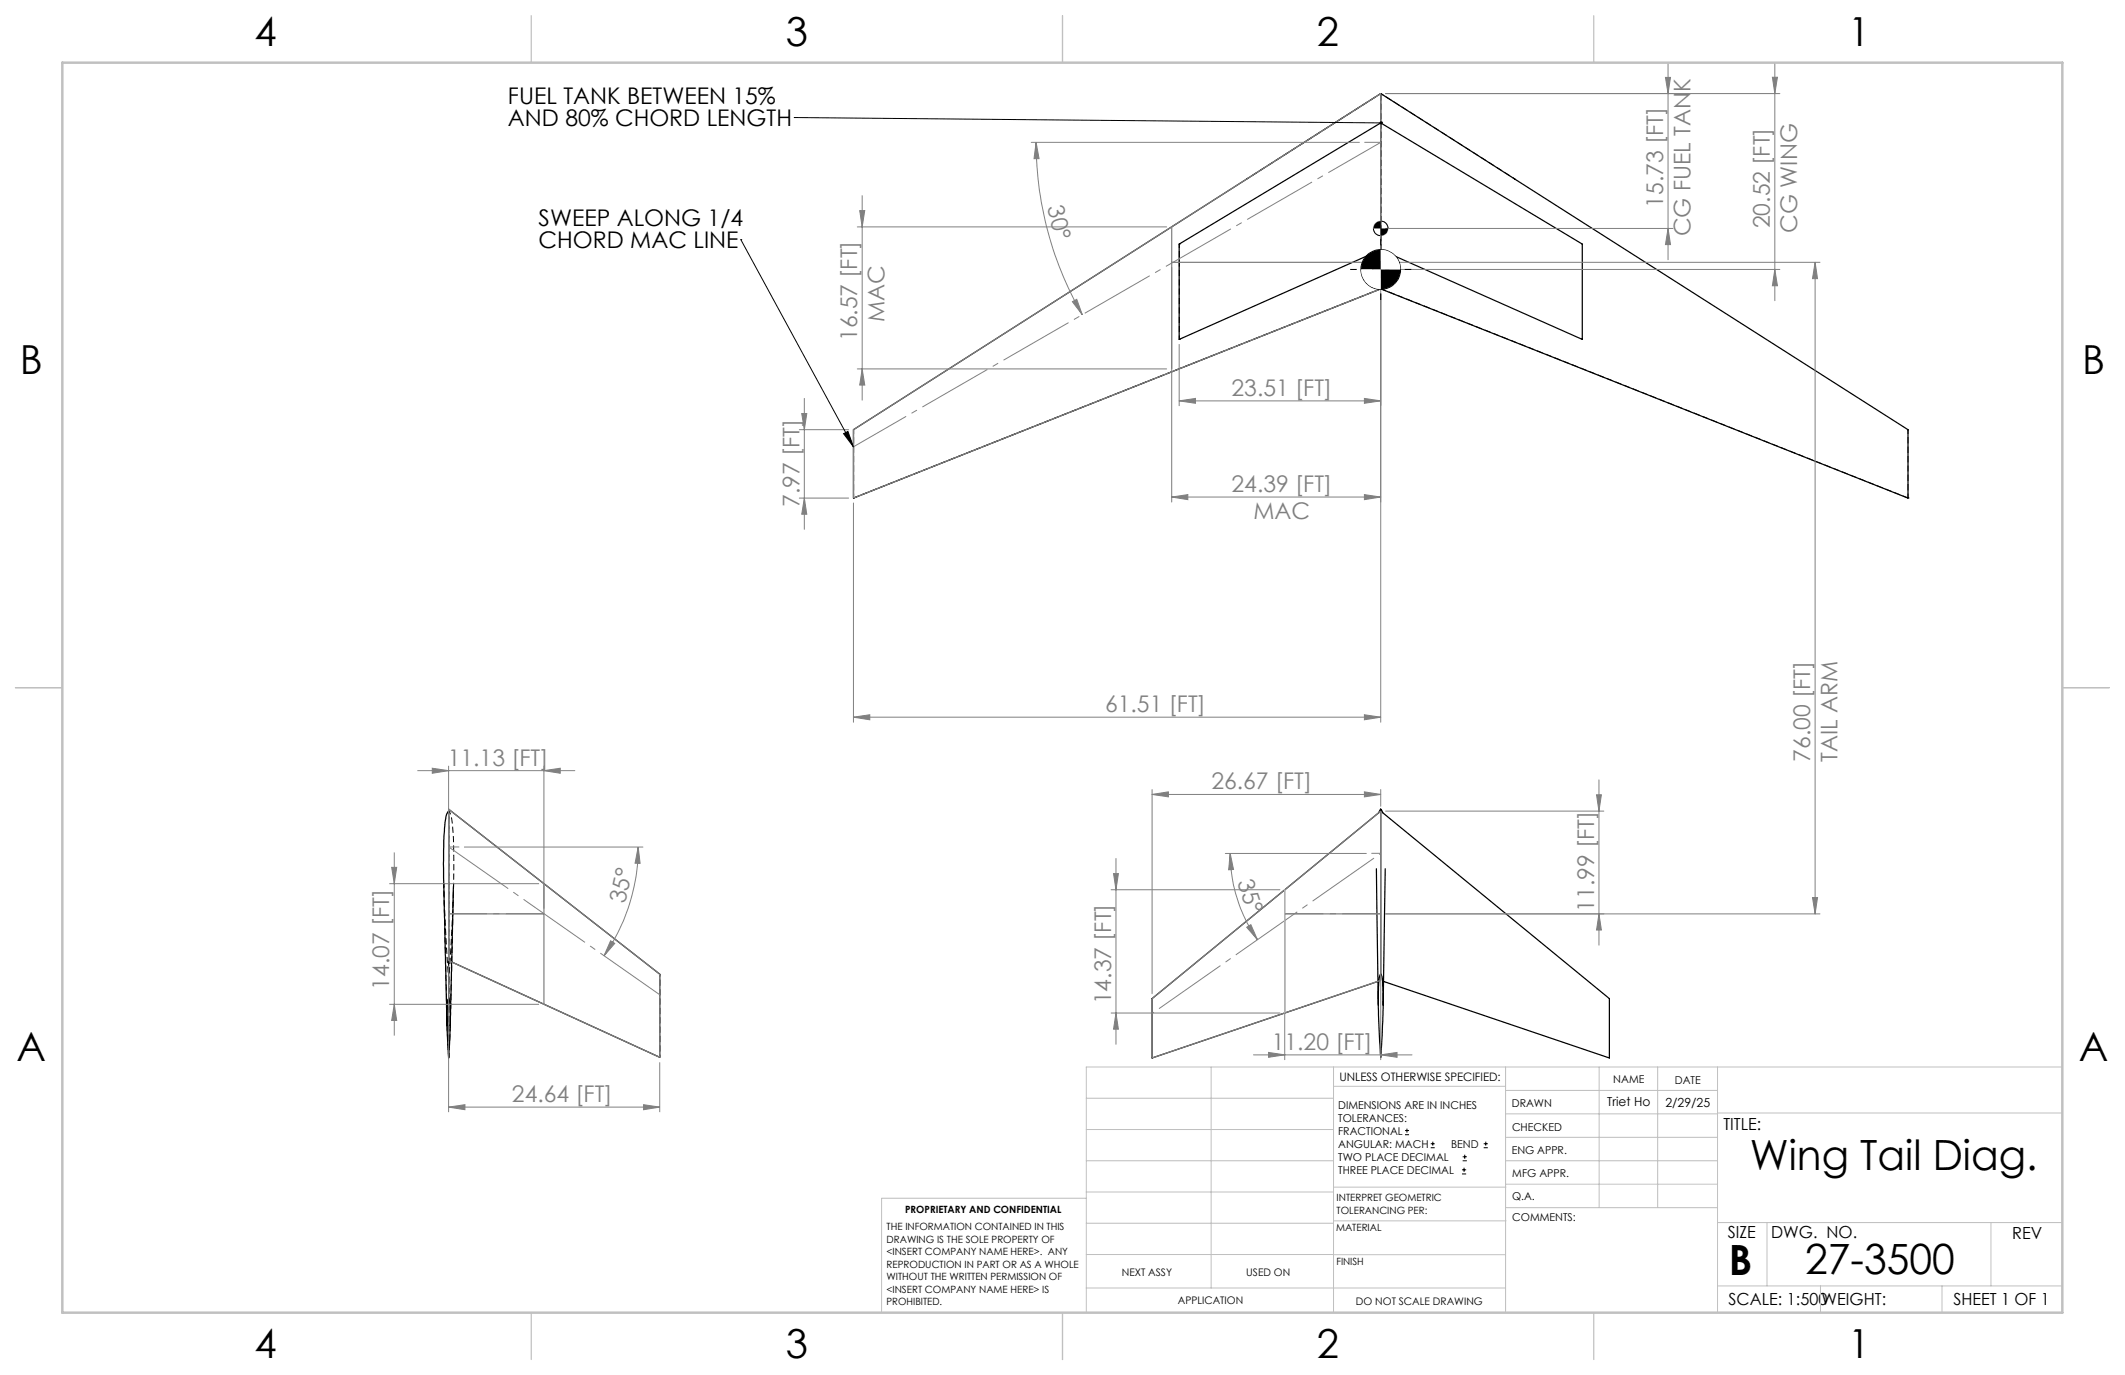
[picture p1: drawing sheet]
<svg xmlns="http://www.w3.org/2000/svg" width="432mm" height="279mm" viewBox="0 0 432 279" stroke-linecap="round" stroke-linejoin="round" font-family="sans-serif">
<path d="M239.6 49.6h.1M280.6 58.7h.1M239.6 69h.1M173.5 101.2h.1M387.7 101.2h.1" fill="none" stroke="#000" stroke-width=".2" stroke-dasharray="1.3 .6"/>
<path d="M239.6 69v-19.4M90.2 179.5l.6 28.9M91.2 199.2l.5-8.1a164.4 164.4 0 0 0 .2-23.7v-.5a3.6 3.6 0 0 0-.7-2.1M91.2 195.2v-30.8M91.5 208.4l.7-28.9" fill="none" stroke="#000" stroke-width=".2" stroke-dasharray="1.3 .6" stroke-dashoffset=".5" stroke-linecap="butt"/>
<path d="M280.6 19l-27.3 17.4M280.6 19l27.3 17.4M134.1 197.9v16.9" fill="none" stroke="#000" stroke-width=".2" stroke-dasharray="1.3 .6" stroke-dashoffset=".7" stroke-linecap="butt"/>
<path d="M280.6 50.7v-25.7" fill="none" stroke="#000" stroke-width=".2" stroke-dasharray="1.3 .6" stroke-dashoffset=".1" stroke-linecap="butt"/>
<path d="M92.2 180.1v-.6" fill="none" stroke="#000" stroke-width=".2" stroke-dasharray="1.3 .6" stroke-linecap="butt"/>
<path d="M173.5 101.2v-13.9M387.7 101.2v-13.9M91.2 199.2v15.8" fill="none" stroke="#000" stroke-width=".2" stroke-dasharray="1.3 .6" stroke-dashoffset=".4" stroke-linecap="butt"/>
<path d="M280.6 19v39.7" fill="none" stroke="#000" stroke-width=".2" stroke-dasharray="1.3 .6" stroke-dashoffset="-.2" stroke-linecap="butt"/>
<path d="M280.6 58.7l107.1 42.5M280.6 58.7l-107.1 42.5" fill="none" stroke="#000" stroke-width=".2" stroke-dasharray="1.3 .6" stroke-dashoffset=".2" stroke-linecap="butt"/>
<g fill="none" stroke="#000" stroke-width=".25">
<path d="M280.6 19l-107.2 68.3v13.9l107.2-42.5M280.6 19l107.1 68.3v13.9l-107.1-42.5M280.6 19v6M280.6 25v25.8M280.6 25l-41 24.6v19.4l41-18.2M280.6 25l40.9 24.6v19.4l-40.9-18.2M280.6 50.8v7.9M91.2 165.1v-.7l42.9 33.5v16.9l-42.3-19.3M279.7 176.5l.4 27.8M280.6 164.4l-.4 .7-46.1 37.8v12.1l45.9-15.6M280.6 164.4l.4 .7 46 37.8v12.1l-45.9-15.6M280.6 164.4v33.5"/>
<path d="M281.5 176.5l-.4 27.8M92.1 180.1l-.6 28.3M280.5 197.9l.3 .7 .3 2.8-.1 6-.4 7.4-.5-10v-4.9l.2-1.3zM91.2 202.9v-38.1a5.3 5.3 0 0 0-.9 3.3l-.2 7.4 .7 32.9M91.2 202.9v.1a7.1 7.1 0 0 1 .3 3.3l-.3 8.7-.1-1a57.3 57.3 0 0 1-.2-10.6z"/>
</g>
<path d="M90.2 179.5l.3 9.6 .7 10.1M91.8 195.5l-.6-.3M91.2 215l-.4-8.8 .1-2.4 .3-.9M91.2 202.9a5.7 5.7 0 0 1 .3 3.1l-.3 9" fill="none" stroke="#000" stroke-width=".2" stroke-dasharray="1.3 .6" stroke-dashoffset=".3" stroke-linecap="butt"/>
<path d="M91.2 202.9v-38.1" fill="none" stroke="#000" stroke-width=".2" stroke-dasharray="1.3 .6" stroke-dashoffset=".6" stroke-linecap="butt"/>
<path d="M91.2 165.1v30.1" fill="none" stroke="#000" stroke-width=".2" stroke-dasharray="1.3 .6" stroke-dashoffset="-.1" stroke-linecap="butt"/>
<g fill="none" stroke="#000" stroke-width=".2">
<path d="M161.4 23.9h.1M161.4 23.9l119.3 1.1M150.5 48.7h.1M150.5 48.7l22.9 42.1M278.9 54.8l.1 .5a1.64 1.64 0 0 0 1.6 1.1M279.1 46.4a1.5 1.5 0 0 0 1.5 1.5M280.6 44.9a1.44 1.44 0 0 1 1.4 1.5M280.6 53.1a1.63 1.63 0 0 1 1.6 1.7M171.4 88.1l.9-.4 1.1 3.1zM285.5 230.6h.8M285.5 229.7h.8M285.9 229.3v.9"/>
<path d="M290.7 233.2h.8M290.7 232.4h.8M291.1 232v.8M297.1 238.5h.8M297.1 237.7h.8M297.2 235.9h.9M297.2 235.1h.9M297.5 237.3v.8M297.6 234.6v.9M301.5 233.2h.8M301.5 232.4h.8M301.9 232v.8"/>
</g>
<g fill="none" stroke="#808080" stroke-width=".2">
<path d="M281.6 19h80.1M338.4 15.7h1l-.5 3.3zM338.9 12.7v40.1M360.2 15.7h1l-.6 3.3zM360.6 12.7v48.4M175.2 39.8v41.5M209.5 28.9h66.7M210.5 28.9l.6 3.3h-1zM210.5 28.9a70.4 70.4 0 0 0 9.4 35.1M174.2 46.1h62.9M174.7 42.8h1l-.5 3.3zM238.1 54.3v47.7"/>
<path d="M280.6 54.3v92.5M281.6 46.4h58.3M281.6 53.3h88.2M281.6 54.8h80.1M338.9 46.4l.5 3.3h-1zM360.6 54.8l.6 3.3h-1zM368.8 53.3v132.4M368.8 53.3l.5 3.3h-1zM174.2 75h62.9M175.2 75l.5 3.2h-1zM217.9 61.3l.9-.5 1.1 3.2zM239.6 70v12.4"/>
<path d="M162.4 87.3h10M162.9 84h1l-.5 3.3zM163.4 81v26.6M239.6 81.5l3.3-.5v1zM239.6 81.5h41M277.2 81l3.4 .5-3.4 .5zM162.4 101.2h10M163.4 101.2l.5 3.3h-1zM173.4 102.2v44.6M238.1 101l3.3-.5v1zM238.1 101h42.5M277.2 100.5l3.4 .5-3.4 .5z"/>
<path d="M84.8 156.6h32.1M87.8 156.1l3.4 .5-3.4 .5zM91.2 155.6v29.1M110.5 156.6l3.3-.5v1zM110.5 155.6v29.1M173.4 145.7l3.3-.5v1.1zM173.4 145.7h107.2M277.2 145.2l3.4 .5-3.4 .6zM324.9 158.5v33.6M79.1 179.6h30.4M79.6 176.2h1l-.5 3.4zM80.1 173.2v37.2"/>
<path d="M94.3 172.1h36.4M129.7 172.1l.4 3.3h-1.1zM129.7 172.1a38.5 38.5 0 0 1-7 22.1M226.3 177.5h1l-.5 3.3zM226.8 174.4v37.8M234.1 161.4l3.3-.5v1zM234.1 160.4v41.5M234.1 161.4h46.5M249 173.4h28.6M250 173.4l.6 3.3h-.9zM250 173.4a30.8 30.8 0 0 0 5.5 17.6M277.2 160.9l3.4 .5-3.4 .5z"/>
<path d="M280.6 160.4v3.4M281.6 164.8h44.3M324.4 161.5h1l-.5 3.3zM91.2 196.2v29.8M124.1 191.2l.8 .5-2.2 2.5zM225.8 180.8h34.3M253.3 188.4l.9-.5 1.3 3.1zM261.1 186.7v28.6M280.6 186.7v28.6M281.6 185.7h88.2M324.9 185.7l.5 3.3h-1zM368.3 182.4h1l-.5 3.3z"/>
<path d="M79.1 204.1h30.4M80.1 204.1l.5 3.3h-1zM134.1 215.9v10.1M225.8 205.8h34.3M226.8 205.8l.5 3.3h-1zM254.7 214.3h32.2M257.8 213.9l3.3 .4-3.3 .5zM280.6 214.3l3.3-.4v.9zM91.2 225l3.3-.5v1zM91.2 225h42.9M130.8 224.5l3.3 .5-3.3 .5z"/>
</g>
<g fill="none" stroke="#c0c0c0" stroke-width=".2">
<path d="M261.1 180.8v25M246.1 216.8v44.9M271 216.8v49.9M305.9 216.8v49.9M324.9 216.8v28.6M336.8 216.8v28.6M349 216.8v49.9M419.1 216.8h-198.4v49.9M220.7 235.9h50.3M220.7 229.5h50.3M220.7 223.2h50.3M271 220.7h34.9"/>
<path d="M305.9 231.1h43.1M305.9 226.3h43.1M305.9 221.6h43.1M305.9 235.9h43.1M349 226.2h70.1M220.7 248.6h50.3M220.7 242.2h50.3M220.7 254.9h50.3M220.7 243.5h-41.6v23.2M271 255h34.9M271 248.1h35M271 241.2h35"/>
<path d="M305.9 240.6h43.1M306 245.4h43M349 248.4h70.1M359.1 248.4v12.9M404.6 248.4v12.9M220.7 261.7h85.2M349 261.3h70.1M369.9 261.3v5.4M394.6 261.3v5.4"/>
<circle cx="280.6" cy="46.4" r="1.49"/>
<circle cx="280.6" cy="54.7" r="1.65"/>
</g>
<path d="M238.1 46.1v28.9M238.1 53.3h42.5M173.4 87.3l107.2-68.3v39.7l-107.2 42.5zM91.2 164.4l42.9 33.5v16.9l-42.9-19.6zM110.5 179.6v24.5M91.2 185.7h19.3M261.1 180.8v25M261.1 185.7h19.5M234.1 202.9l46.5-38.1v34.4l-46.5 15.8z" fill="none" stroke="#808080" stroke-width=".25"/>
<path d="M280.6 173.4l-46.5 32.5" fill="none" stroke="#808080" stroke-width=".2" stroke-dasharray="15.2 1.3 1.3 1.3" stroke-dashoffset="-1.7" stroke-linecap="butt"/>
<path d="M280.6 28.9h-3.4M91.2 172.1h2.1M280.6 173.4h-1.9" fill="none" stroke="#808080" stroke-width=".2" stroke-dasharray="15.2 1.3 1.3 1.3" stroke-linecap="butt"/>
<path d="M261.1 185.7h19.5" fill="none" stroke="#808080" stroke-width=".2" stroke-dasharray="15.2 1.3 1.3 1.3" stroke-dashoffset="7.4" stroke-linecap="butt"/>
<path d="M280.6 28.9l-107.1 61.9" fill="none" stroke="#808080" stroke-width=".2" stroke-dasharray="15.2 1.3 1.3 1.3" stroke-dashoffset="2.9" stroke-linecap="butt"/>
<path d="M134.1 202.1l-42.9-30" fill="none" stroke="#808080" stroke-width=".2" stroke-dasharray="15.2 1.3 1.3 1.3" stroke-dashoffset=".5" stroke-linecap="butt"/>
<path d="M110.6 185.7h-19.4" fill="none" stroke="#808080" stroke-width=".2" stroke-dasharray="15.2 1.3 1.3 1.3" stroke-dashoffset="7.5" stroke-linecap="butt"/>
<path d="M108 3.2v9.5M215.9 3.2v9.5M323.8 3.2v9.5M3.1 139.7h9.6M419.1 139.7h9.5M108 266.7v9.6M215.9 266.7v9.6M323.8 266.7v9.6" fill="none" stroke="#c0c0c0" stroke-width=".25"/>
<path d="M12.7 12.7h406.4v254h-406.4z" fill="none" stroke="#c0c0c0" stroke-width=".5"/>
<g fill="#808080">
<path d="M257.8 213.9l3.3 .4-3.3 .5zM280.6 214.3l3.3-.4v.9zM238.1 101l3.3-.5v1zM277.2 100.5l3.4 .5-3.4 .5z"/>
<path d="M277.2 145.2l3.4 .5-3.4 .6zM173.4 145.7l3.3-.5v1.1zM277.2 160.9l3.4 .5-3.4 .5zM234.1 161.4l3.3-.5v1zM277.2 81l3.4 .5-3.4 .5zM239.6 81.5l3.3-.5v1z"/>
<path d="M338.9 46.4l.5 3.3h-1zM338.4 15.7h1l-.5 3.3z"/>
<path d="M368.3 182.4h1l-.5 3.3zM368.8 53.3l.5 3.3h-1z"/>
<path d="M162.9 84h1l-.5 3.3zM163.4 101.2l.5 3.3h-1z"/>
<path d="M174.7 42.8h1l-.5 3.3zM175.2 75l.5 3.2h-1zM226.3 177.5h1l-.5 3.3zM226.8 205.8l.5 3.3h-1zM324.4 161.5h1l-.5 3.3zM324.9 185.7l.5 3.3h-1z"/>
<path d="M360.6 54.8l.6 3.3h-1zM360.2 15.7h1l-.6 3.3z"/>
<path d="M210.5 28.9l.6 3.3h-1zM217.9 61.3l.9-.5 1.1 3.2z"/>
<path d="M250 173.4l.6 3.3h-.9zM253.3 188.4l.9-.5 1.3 3.1z"/>
<path d="M110.5 156.6l3.3-.5v1zM87.8 156.1l3.4 .5-3.4 .5z"/>
<path d="M130.8 224.5l3.3 .5-3.3 .5zM91.2 225l3.3-.5v1z"/>
<path d="M124.1 191.2l.8 .5-2.2 2.5zM129.7 172.1l.4 3.3h-1.1z"/>
<path d="M80.1 204.1l.5 3.3h-1zM79.6 176.2h1l-.5 3.4z"/>
</g>
<g fill="#000">
<path d="M280.6 54.8v4a4 4 0 0 0 4-4zM278 51.7l-.5 .4a4.1 4.1 0 0 0-.9 2.7h4v-4a4 4 0 0 0-2.6 .9z"/>
<path d="M171.4 88.1l.9-.4 1.1 3.1zM280.5 24.7a.34 .34 0 0 0 0 .6 .34 .34 0 0 0 .5-.3h-.3h.3l-.3-.4zM279.6 45.3l-.3 .4-.2 .7h1.5v-1.5l-.6 .1zM280.6 46.4v1.5a1.5 1.5 0 0 0 1.4-1.5zM279.4 53.6l-.3 .4-.2 .8h1.7v-1.7l-.6 .1zM280.6 54.8v1.6h.1a1.71 1.71 0 0 0 1.5-1.6z"/>
</g>
<g fill="none" stroke="#000" stroke-width=".2">
<path d="M274.4 54.8h1.3M280.6 48.5v1.4M280.6 59.7v1.3M285.4 54.8h1.4"/>
<circle cx="280.6" cy="54.8" r="4"/>
</g>
<path d="M280.6 50.8v4h4a4 4 0 0 0-4-4zM276.6 54.8a4 4 0 0 0 4 4v-4z" fill="#fff"/>
<g font-size="8.5">
<text x="355.6" y="237.7">Wing Tail Diag.</text>
<text x="351.3" y="259">B</text>
<text x="366.8" y="258.9">27-3500</text>
</g>
<g font-size="8.1">
<text x="51.7" y="9.3">4</text>
<text x="159.7" y="9.3">3</text>
<text x="267.6" y="9.3">2</text>
<text x="375.6" y="9.3">1</text>
<text x="4" y="76">B</text>
<text x="423.1" y="76">B</text>
<text x="3.3" y="215.7">A</text>
<text x="422.4" y="215.7">A</text>
<text x="51.7" y="276">4</text>
<text x="159.7" y="276">3</text>
<text x="267.6" y="276">2</text>
<text x="375.6" y="276">1</text>
</g>
<g font-size="4.7">
<text x="103.2" y="21.1">FUEL TANK BETWEEN 15%</text>
<text x="103.2" y="25.6">AND 80% CHORD LENGTH</text>
<text x="109.5" y="45.9">SWEEP ALONG 1/4</text>
<text x="109.5" y="50.4">CHORD MAC LINE</text>
</g>
<g font-size="4.7" fill="#808080">
<text x="212.8" y="42.1" transform="rotate(76 212.8 42.1)">30°</text>
<text x="337.9" y="42.2" transform="rotate(-90 337.9 42.2)">15.73 [FT]</text>
<text x="359.6" y="46.4" transform="rotate(-90 359.6 46.4)">20.52 [FT]</text>
<text x="365.2" y="47.3" transform="rotate(-90 365.2 47.3)">CG WING</text>
<text x="343.5" y="48.1" transform="rotate(-90 343.5 48.1)">CG FUEL TANK</text>
<text x="179.7" y="65.5" transform="rotate(-90 179.7 65.5)">MAC</text>
<text x="174.2" y="69.3" transform="rotate(-90 174.2 69.3)">16.57 [FT]</text>
<text x="250.3" y="80.4">23.51 [FT]</text>
<text x="250.3" y="100">24.39 [FT]</text>
<text x="162.4" y="103" transform="rotate(-90 162.4 103)">7.97 [FT]</text>
<text x="254.7" y="105.5">MAC</text>
<text x="224.6" y="144.7">61.51 [FT]</text>
<text x="91" y="155.6">11.13 [FT]</text>
<text x="367.8" y="154.8" transform="rotate(-90 367.8 154.8)">76.00 [FT]</text>
<text x="373.4" y="154.8" transform="rotate(-90 373.4 154.8)">TAIL ARM</text>
<text x="246.2" y="160.4">26.67 [FT]</text>
<text x="251.4" y="179.2" transform="rotate(72 251.4 179.2)">35°</text>
<text x="127" y="183.7" transform="rotate(-77 127 183.7)">35°</text>
<text x="323.9" y="185.2" transform="rotate(-90 323.9 185.2)">11.99 [FT]</text>
<text x="79.1" y="201.1" transform="rotate(-90 79.1 201.1)">14.07 [FT]</text>
<text x="225.8" y="204.1" transform="rotate(-90 225.8 204.1)">14.37 [FT]</text>
<text x="258.4" y="213.3">11.20 [FT]</text>
<text x="104" y="223.9">24.64 [FT]</text>
</g>
<g font-size="3.4">
<text x="350.2" y="229.5">TITLE:</text>
<text x="351.1" y="251.6">SIZE</text>
<text x="359.9" y="251.6">DWG. NO.</text>
<text x="408.9" y="251.7">REV</text>
<text x="351.2" y="265.2">SCALE: 1:500WEIGHT:</text>
<text x="396.9" y="265.2">SHEET 1 OF 1</text>
</g>
<g font-size="2.5">
<text x="326.6" y="224.8">Triet Ho</text>
<text x="338.4" y="224.9">2/29/25</text>
</g>
<text font-size="2.4" x="272.2" y="219.7">UNLESS OTHERWISE SPECIFIED:</text>
<g font-size="2.2">
<text x="327.8" y="220.1">NAME</text>
<text x="340.3" y="220.2">DATE</text>
<text x="271.9" y="225.3">DIMENSIONS ARE IN INCHES</text>
<text x="271.9" y="227.9">TOLERANCES:</text>
<text x="307.2" y="224.9">DRAWN</text>
<text x="271.9" y="230.6">FRACTIONAL</text>
<text x="271.9" y="233.2">ANGULAR: MACH</text>
<text x="294.9" y="233.2">BEND</text>
<text x="307.3" y="229.8">CHECKED</text>
<text x="271.9" y="235.9">TWO PLACE DECIMAL</text>
<text x="271.9" y="238.5">THREE PLACE DECIMAL</text>
<text x="307.2" y="234.5">ENG APPR.</text>
<text x="307.3" y="239.2">MFG APPR.</text>
<text x="307.3" y="243.9">Q.A.</text>
<text x="307.3" y="248.1">COMMENTS:</text>
</g>
<g font-size="2.1">
<text x="227.9" y="259.2">NEXT ASSY</text>
<text x="253.3" y="259.2">USED ON</text>
<text x="239.3" y="265">APPLICATION</text>
<text x="275.5" y="265.1">DO NOT SCALE DRAWING</text>
</g>
<g font-size="2">
<text x="271.6" y="244.1">INTERPRET GEOMETRIC</text>
<text x="180.2" y="250">THE INFORMATION CONTAINED IN THIS</text>
<text x="183.9" y="246.4">PROPRIETARY AND CONFIDENTIAL</text>
<text x="271.5" y="250.2">MATERIAL</text>
<text x="271.6" y="246.6">TOLERANCING PER:</text>
<text x="180.2" y="252.5">DRAWING IS THE SOLE PROPERTY OF</text>
<text x="180.2" y="255.1">&lt;INSERT COMPANY NAME HERE&gt;. ANY</text>
<text x="180.2" y="257.6">REPRODUCTION IN PART OR AS A WHOLE</text>
<text x="271.5" y="257">FINISH</text>
<text x="180.2" y="260.1">WITHOUT THE WRITTEN PERMISSION OF</text>
<text x="180.2" y="262.6">&lt;INSERT COMPANY NAME HERE&gt; IS</text>
<text x="180.2" y="265.2">PROHIBITED.</text>
</g>
</svg>
